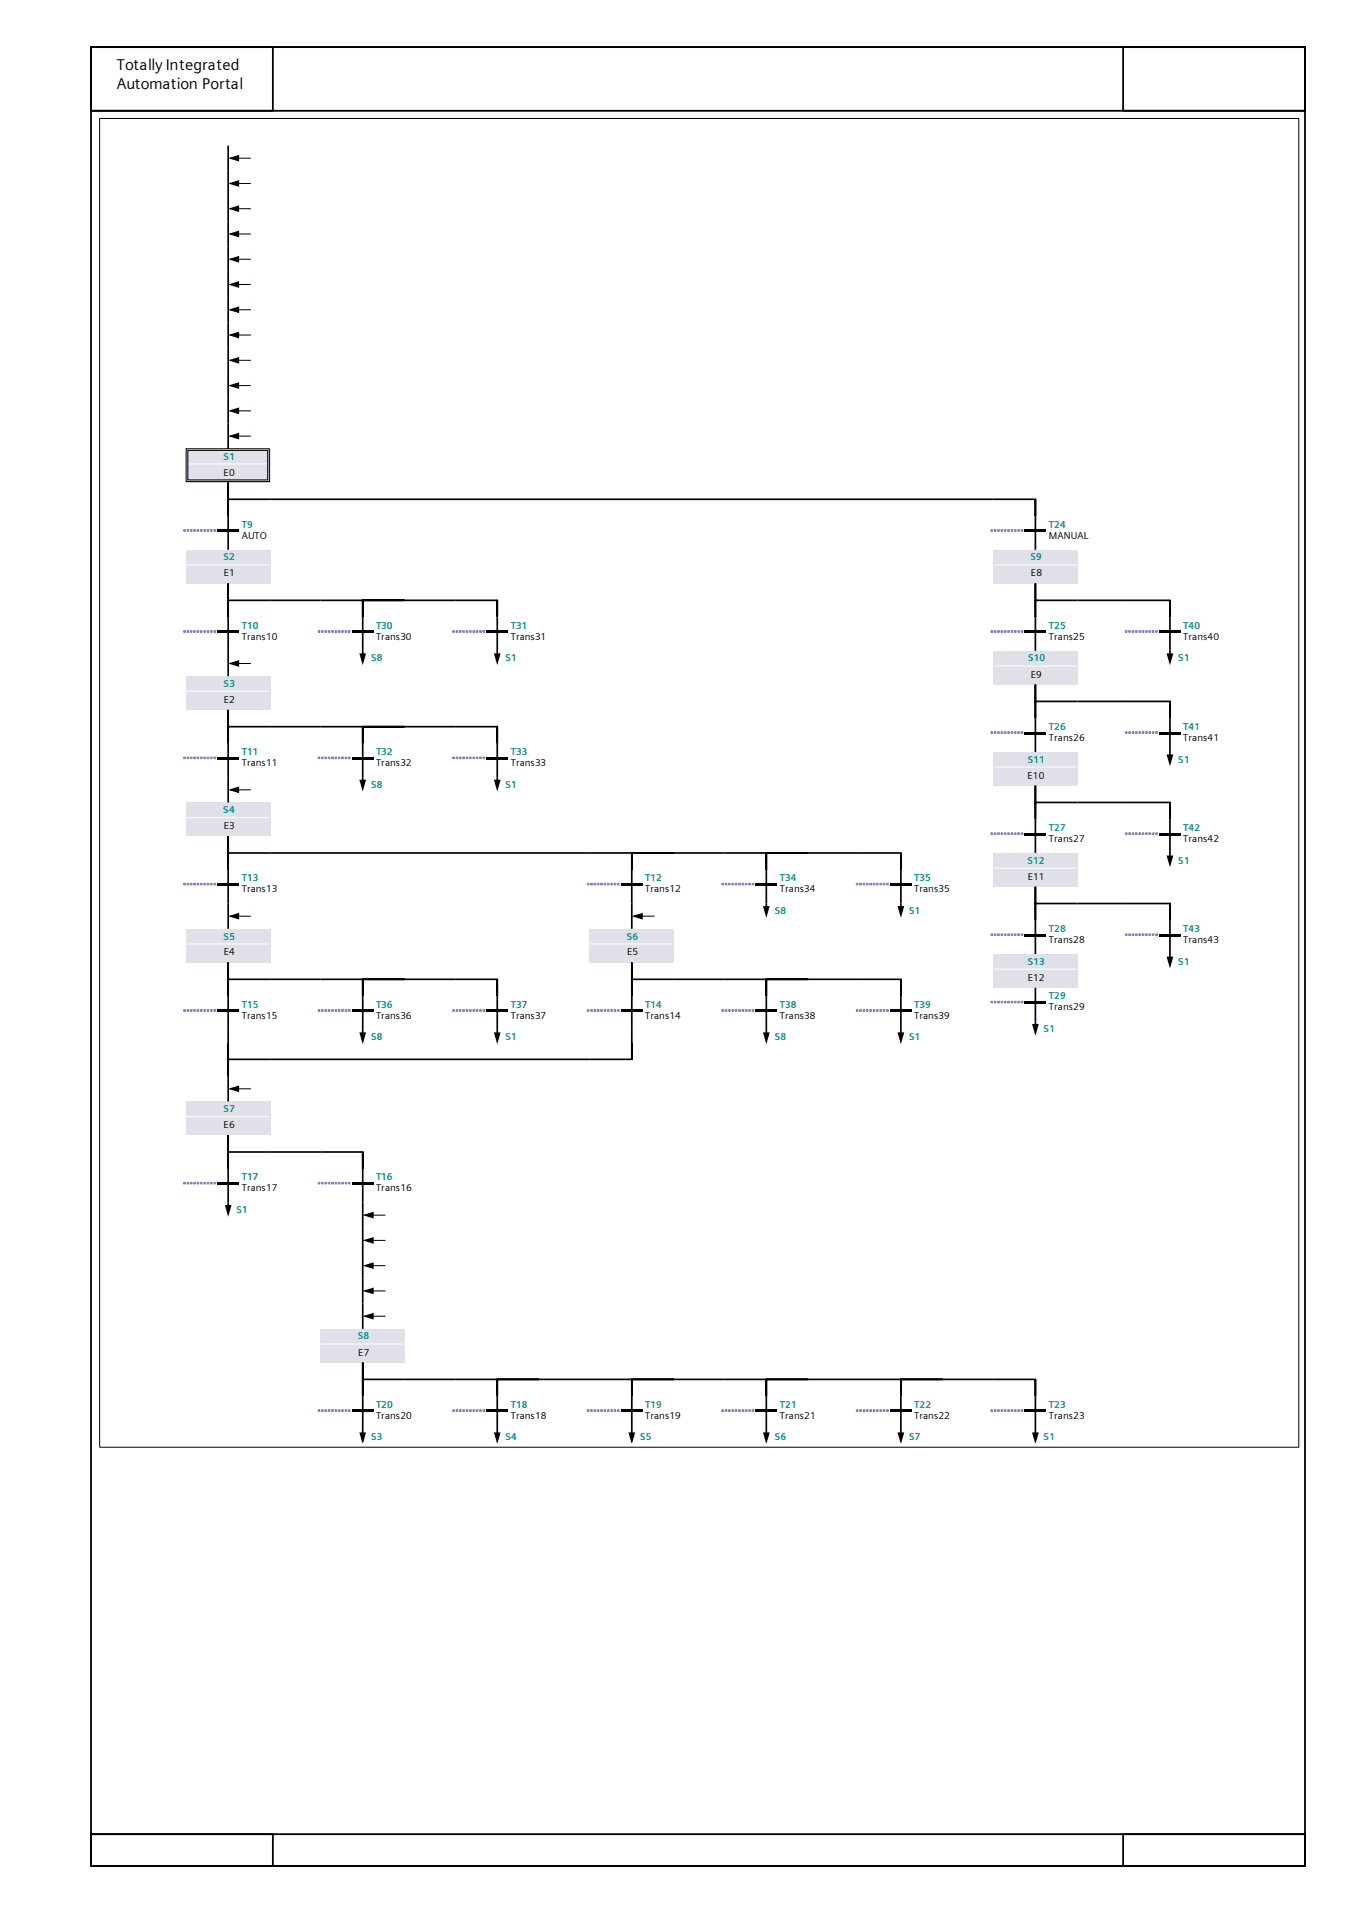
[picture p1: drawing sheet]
<svg xmlns="http://www.w3.org/2000/svg" width="297mm" height="420mm" viewBox="0 0 297 420" stroke-linecap="round" stroke-linejoin="round" font-family="sans-serif">
<path d="M20 10.4h267.3v400.6h-267.3zM20 10.4h267.3v14h-267.3zM20 10.4h40.1v14h-40.1zM247.3 10.4h40v14h-40zM20 403.9h267.3v7.1h-267.3zM20 403.9h40.1v7.1h-40.1zM247.3 403.9h40v7.1h-40z" fill="none" stroke="#000" stroke-width=".4"/>
<path d="M41 98.8h18.5v7.4h-18.5z" fill-rule="evenodd" fill="#dfe0e8"/>
<path d="M41.4 102.2h17.5" fill="none" stroke="#fff" stroke-width=".22"/>
<path d="M41 98.8h18.3v7.3h-18.3zM41.4 99.2h17.5v6.5h-17.5z" fill="none" stroke="#000" stroke-width=".22"/>
<path d="M41 148.9h18.5v7.4h-18.5z" fill-rule="evenodd" fill="#dfe0e8"/>
<path d="M41 152.2h18.3" fill="none" stroke="#fff" stroke-width=".22"/>
<path d="M41 121.1h18.5v7.4h-18.5z" fill-rule="evenodd" fill="#dfe0e8"/>
<path d="M41 124.4h18.3" fill="none" stroke="#fff" stroke-width=".22"/>
<path d="M41 176.7h18.5v7.4h-18.5z" fill-rule="evenodd" fill="#dfe0e8"/>
<path d="M41 180.1h18.3" fill="none" stroke="#fff" stroke-width=".22"/>
<path d="M41 204.6h18.5v7.4h-18.5z" fill-rule="evenodd" fill="#dfe0e8"/>
<path d="M41 207.9h18.3" fill="none" stroke="#fff" stroke-width=".22"/>
<path d="M129.8 204.6h18.6v7.4h-18.6z" fill-rule="evenodd" fill="#dfe0e8"/>
<path d="M129.8 207.9h18.4" fill="none" stroke="#fff" stroke-width=".22"/>
<path d="M41 242.6h18.5v7.4h-18.5z" fill-rule="evenodd" fill="#dfe0e8"/>
<path d="M41 245.9h18.3" fill="none" stroke="#fff" stroke-width=".22"/>
<path d="M70.6 292.7h18.5v7.4h-18.5z" fill-rule="evenodd" fill="#dfe0e8"/>
<path d="M70.6 296h18.3" fill="none" stroke="#fff" stroke-width=".22"/>
<path d="M218.7 121.1h18.5v7.4h-18.5z" fill-rule="evenodd" fill="#dfe0e8"/>
<path d="M218.7 124.4h18.3" fill="none" stroke="#fff" stroke-width=".22"/>
<path d="M218.7 143.3h18.5v7.5h-18.5z" fill-rule="evenodd" fill="#dfe0e8"/>
<path d="M218.7 146.7h18.3" fill="none" stroke="#fff" stroke-width=".22"/>
<path d="M218.7 165.6h18.5v7.4h-18.5z" fill-rule="evenodd" fill="#dfe0e8"/>
<path d="M218.7 168.9h18.3" fill="none" stroke="#fff" stroke-width=".22"/>
<path d="M218.7 187.9h18.5v7.4h-18.5z" fill-rule="evenodd" fill="#dfe0e8"/>
<path d="M218.7 191.2h18.3" fill="none" stroke="#fff" stroke-width=".22"/>
<path d="M218.7 210.1h18.5v7.4h-18.5z" fill-rule="evenodd" fill="#dfe0e8"/>
<path d="M218.7 213.5h18.3" fill="none" stroke="#fff" stroke-width=".22"/>
<path d="M50.2 135.9v7.4" fill="none" stroke="#000" stroke-width=".37"/>
<path d="M47.8 138.9h4.8v.5h-4.8z" fill-rule="evenodd" fill="#000"/>
<path d="M40.4 138.9h.4v.4h-.4zM41.2 138.9h.3v.4h-.3zM41.9 138.9h.4v.4h-.4zM42.6 138.9h.4v.4h-.4zM43.4 138.9h.4v.4h-.4zM44.1 138.9h.4v.4h-.4zM44.9 138.9h.3v.4h-.3zM45.6 138.9h.4v.4h-.4zM46.3 138.9h.4v.4h-.4zM47.1 138.9h.4v.4h-.4z" fill="#8485be"/>
<path d="M40.4 138.9h.4v.4h-.4zM41.2 138.9h.3v.4h-.3zM41.9 138.9h.4v.4h-.4zM42.6 138.9h.4v.4h-.4zM43.4 138.9h.4v.4h-.4zM44.1 138.9h.4v.4h-.4zM44.9 138.9h.3v.4h-.3zM45.6 138.9h.4v.4h-.4zM46.3 138.9h.4v.4h-.4zM47.1 138.9h.4v.4h-.4z" fill="none" stroke="#8485be" stroke-width=".22"/>
<path d="M50.2 191.6v7.4" fill="none" stroke="#000" stroke-width=".37"/>
<path d="M47.8 194.5h4.8v.6h-4.8z" fill-rule="evenodd" fill="#000"/>
<path d="M40.4 194.5h.4v.4h-.4zM41.2 194.5h.3v.4h-.3zM41.9 194.5h.4v.4h-.4zM42.6 194.5h.4v.4h-.4zM43.4 194.5h.4v.4h-.4zM44.1 194.5h.4v.4h-.4zM44.9 194.5h.3v.4h-.3zM45.6 194.5h.4v.4h-.4zM46.3 194.5h.4v.4h-.4zM47.1 194.5h.4v.4h-.4z" fill="#8485be"/>
<path d="M40.4 194.5h.4v.4h-.4zM41.2 194.5h.3v.4h-.3zM41.9 194.5h.4v.4h-.4zM42.6 194.5h.4v.4h-.4zM43.4 194.5h.4v.4h-.4zM44.1 194.5h.4v.4h-.4zM44.9 194.5h.3v.4h-.3zM45.6 194.5h.4v.4h-.4zM46.3 194.5h.4v.4h-.4zM47.1 194.5h.4v.4h-.4z" fill="none" stroke="#8485be" stroke-width=".22"/>
<path d="M50.2 163.7v7.5" fill="none" stroke="#000" stroke-width=".37"/>
<path d="M47.8 166.7h4.8v.6h-4.8z" fill-rule="evenodd" fill="#000"/>
<path d="M40.4 166.7h.4v.4h-.4zM41.2 166.7h.3v.4h-.3zM41.9 166.7h.4v.4h-.4zM42.6 166.7h.4v.4h-.4zM43.4 166.7h.4v.4h-.4zM44.1 166.7h.4v.4h-.4zM44.9 166.7h.3v.4h-.3zM45.6 166.7h.4v.4h-.4zM46.3 166.7h.4v.4h-.4zM47.1 166.7h.4v.4h-.4z" fill="#8485be"/>
<path d="M40.4 166.7h.4v.4h-.4zM41.2 166.7h.3v.4h-.3zM41.9 166.7h.4v.4h-.4zM42.6 166.7h.4v.4h-.4zM43.4 166.7h.4v.4h-.4zM44.1 166.7h.4v.4h-.4zM44.9 166.7h.3v.4h-.3zM45.6 166.7h.4v.4h-.4zM46.3 166.7h.4v.4h-.4zM47.1 166.7h.4v.4h-.4z" fill="none" stroke="#8485be" stroke-width=".22"/>
<path d="M139.1 191.6v7.4" fill="none" stroke="#000" stroke-width=".37"/>
<path d="M136.7 194.5h4.8v.6h-4.8z" fill-rule="evenodd" fill="#000"/>
<path d="M129.3 194.5h.4v.4h-.4zM130 194.5h.4v.4h-.4zM130.8 194.5h.3v.4h-.3zM131.5 194.5h.4v.4h-.4zM132.3 194.5h.3v.4h-.3zM133 194.5h.4v.4h-.4zM133.7 194.5h.4v.4h-.4zM134.5 194.5h.3v.4h-.3zM135.2 194.5h.4v.4h-.4zM136 194.5h.3v.4h-.3z" fill="#8485be"/>
<path d="M129.3 194.5h.4v.4h-.4zM130 194.5h.4v.4h-.4zM130.8 194.5h.3v.4h-.3zM131.5 194.5h.4v.4h-.4zM132.3 194.5h.3v.4h-.3zM133 194.5h.4v.4h-.4zM133.7 194.5h.4v.4h-.4zM134.5 194.5h.3v.4h-.3zM135.2 194.5h.4v.4h-.4zM136 194.5h.3v.4h-.3z" fill="none" stroke="#8485be" stroke-width=".22"/>
<path d="M50.2 113.7v7.4" fill="none" stroke="#000" stroke-width=".37"/>
<path d="M47.8 116.6h4.8v.6h-4.8z" fill-rule="evenodd" fill="#000"/>
<path d="M40.4 116.6h.4v.4h-.4zM41.2 116.6h.3v.4h-.3zM41.9 116.6h.4v.4h-.4zM42.6 116.6h.4v.4h-.4zM43.4 116.6h.4v.4h-.4zM44.1 116.6h.4v.4h-.4zM44.9 116.6h.3v.4h-.3zM45.6 116.6h.4v.4h-.4zM46.3 116.6h.4v.4h-.4zM47.1 116.6h.4v.4h-.4z" fill="#8485be"/>
<path d="M40.4 116.6h.4v.4h-.4zM41.2 116.6h.3v.4h-.3zM41.9 116.6h.4v.4h-.4zM42.6 116.6h.4v.4h-.4zM43.4 116.6h.4v.4h-.4zM44.1 116.6h.4v.4h-.4zM44.9 116.6h.3v.4h-.3zM45.6 116.6h.4v.4h-.4zM46.3 116.6h.4v.4h-.4zM47.1 116.6h.4v.4h-.4z" fill="none" stroke="#8485be" stroke-width=".22"/>
<path d="M139.1 219.4v7.4" fill="none" stroke="#000" stroke-width=".37"/>
<path d="M136.7 222.4h4.8v.5h-4.8z" fill-rule="evenodd" fill="#000"/>
<path d="M129.3 222.4h.4v.3h-.4zM130 222.4h.4v.3h-.4zM130.8 222.4h.3v.3h-.3zM131.5 222.4h.4v.3h-.4zM132.3 222.4h.3v.3h-.3zM133 222.4h.4v.3h-.4zM133.7 222.4h.4v.3h-.4zM134.5 222.4h.4v.3h-.4zM135.2 222.4h.4v.3h-.4zM136 222.4h.3v.3h-.3z" fill="#8485be"/>
<path d="M129.3 222.4h.4v.3h-.4zM130 222.4h.4v.3h-.4zM130.8 222.4h.3v.3h-.3zM131.5 222.4h.4v.3h-.4zM132.3 222.4h.3v.3h-.3zM133 222.4h.4v.3h-.4zM133.7 222.4h.4v.3h-.4zM134.5 222.4h.4v.3h-.4zM135.2 222.4h.4v.3h-.4zM136 222.4h.3v.3h-.3z" fill="none" stroke="#8485be" stroke-width=".22"/>
<path d="M50.2 219.4v7.4" fill="none" stroke="#000" stroke-width=".37"/>
<path d="M47.8 222.4h4.8v.5h-4.8z" fill-rule="evenodd" fill="#000"/>
<path d="M40.4 222.4h.4v.3h-.4zM41.2 222.4h.3v.3h-.3zM41.9 222.4h.4v.3h-.4zM42.7 222.4h.3v.3h-.3zM43.4 222.4h.4v.3h-.4zM44.1 222.4h.4v.3h-.4zM44.9 222.4h.3v.3h-.3zM45.6 222.4h.4v.3h-.4zM46.4 222.4h.3v.3h-.3zM47.1 222.4h.4v.3h-.4z" fill="#8485be"/>
<path d="M40.4 222.4h.4v.3h-.4zM41.2 222.4h.3v.3h-.3zM41.9 222.4h.4v.3h-.4zM42.7 222.4h.3v.3h-.3zM43.4 222.4h.4v.3h-.4zM44.1 222.4h.4v.3h-.4zM44.9 222.4h.3v.3h-.3zM45.6 222.4h.4v.3h-.4zM46.4 222.4h.3v.3h-.3zM47.1 222.4h.4v.3h-.4z" fill="none" stroke="#8485be" stroke-width=".22"/>
<path d="M79.9 257.4v7.4" fill="none" stroke="#000" stroke-width=".37"/>
<path d="M77.5 260.4h4.8v.5h-4.8z" fill-rule="evenodd" fill="#000"/>
<path d="M70.1 260.4h.3v.4h-.3zM70.8 260.4h.4v.4h-.4zM71.5 260.4h.4v.4h-.4zM72.3 260.4h.3v.4h-.3zM73 260.4h.4v.4h-.4zM73.8 260.4h.3v.4h-.3zM74.5 260.4h.4v.4h-.4zM75.2 260.4h.4v.4h-.4zM76 260.4h.3v.4h-.3zM76.7 260.4h.4v.4h-.4z" fill="#8485be"/>
<path d="M70.1 260.4h.3v.4h-.3zM70.8 260.4h.4v.4h-.4zM71.5 260.4h.4v.4h-.4zM72.3 260.4h.3v.4h-.3zM73 260.4h.4v.4h-.4zM73.8 260.4h.3v.4h-.3zM74.5 260.4h.4v.4h-.4zM75.2 260.4h.4v.4h-.4zM76 260.4h.3v.4h-.3zM76.7 260.4h.4v.4h-.4z" fill="none" stroke="#8485be" stroke-width=".22"/>
<path d="M50.2 257.4v7.4" fill="none" stroke="#000" stroke-width=".37"/>
<path d="M47.8 260.4h4.8v.5h-4.8z" fill-rule="evenodd" fill="#000"/>
<path d="M40.4 260.4h.4v.4h-.4zM41.2 260.4h.3v.4h-.3zM41.9 260.4h.4v.4h-.4zM42.7 260.4h.3v.4h-.3zM43.4 260.4h.4v.4h-.4zM44.1 260.4h.4v.4h-.4zM44.9 260.4h.3v.4h-.3zM45.6 260.4h.4v.4h-.4zM46.4 260.4h.3v.4h-.3zM47.1 260.4h.4v.4h-.4z" fill="#8485be"/>
<path d="M40.4 260.4h.4v.4h-.4zM41.2 260.4h.3v.4h-.3zM41.9 260.4h.4v.4h-.4zM42.7 260.4h.3v.4h-.3zM43.4 260.4h.4v.4h-.4zM44.1 260.4h.4v.4h-.4zM44.9 260.4h.3v.4h-.3zM45.6 260.4h.4v.4h-.4zM46.4 260.4h.3v.4h-.3zM47.1 260.4h.4v.4h-.4z" fill="none" stroke="#8485be" stroke-width=".22"/>
<path d="M109.5 307.5v7.4" fill="none" stroke="#000" stroke-width=".37"/>
<path d="M107.1 310.5h4.8v.5h-4.8z" fill-rule="evenodd" fill="#000"/>
<path d="M99.7 310.5h.3v.3h-.3zM100.4 310.5h.4v.3h-.4zM101.2 310.5h.3v.3h-.3zM101.9 310.5h.4v.3h-.4zM102.6 310.5h.4v.3h-.4zM103.4 310.5h.3v.3h-.3zM104.1 310.5h.4v.3h-.4zM104.9 310.5h.3v.3h-.3zM105.6 310.5h.4v.3h-.4zM106.3 310.5h.4v.3h-.4z" fill="#8485be"/>
<path d="M99.7 310.5h.3v.3h-.3zM100.4 310.5h.4v.3h-.4zM101.2 310.5h.3v.3h-.3zM101.9 310.5h.4v.3h-.4zM102.6 310.5h.4v.3h-.4zM103.4 310.5h.3v.3h-.3zM104.1 310.5h.4v.3h-.4zM104.9 310.5h.3v.3h-.3zM105.6 310.5h.4v.3h-.4zM106.3 310.5h.4v.3h-.4z" fill="none" stroke="#8485be" stroke-width=".22"/>
<path d="M139.1 307.5v7.4" fill="none" stroke="#000" stroke-width=".37"/>
<path d="M136.7 310.5h4.8v.5h-4.8z" fill-rule="evenodd" fill="#000"/>
<path d="M129.3 310.5h.4v.3h-.4zM130 310.5h.4v.3h-.4zM130.8 310.5h.3v.3h-.3zM131.5 310.5h.4v.3h-.4zM132.3 310.5h.3v.3h-.3zM133 310.5h.4v.3h-.4zM133.7 310.5h.4v.3h-.4zM134.5 310.5h.4v.3h-.4zM135.2 310.5h.4v.3h-.4zM136 310.5h.3v.3h-.3z" fill="#8485be"/>
<path d="M129.3 310.5h.4v.3h-.4zM130 310.5h.4v.3h-.4zM130.8 310.5h.3v.3h-.3zM131.5 310.5h.4v.3h-.4zM132.3 310.5h.3v.3h-.3zM133 310.5h.4v.3h-.4zM133.7 310.5h.4v.3h-.4zM134.5 310.5h.4v.3h-.4zM135.2 310.5h.4v.3h-.4zM136 310.5h.3v.3h-.3z" fill="none" stroke="#8485be" stroke-width=".22"/>
<path d="M79.9 307.5v7.4" fill="none" stroke="#000" stroke-width=".37"/>
<path d="M77.5 310.5h4.8v.5h-4.8z" fill-rule="evenodd" fill="#000"/>
<path d="M70.1 310.5h.3v.3h-.3zM70.8 310.5h.4v.3h-.4zM71.5 310.5h.4v.3h-.4zM72.3 310.5h.3v.3h-.3zM73 310.5h.4v.3h-.4zM73.8 310.5h.3v.3h-.3zM74.5 310.5h.4v.3h-.4zM75.2 310.5h.4v.3h-.4zM76 310.5h.3v.3h-.3zM76.7 310.5h.4v.3h-.4z" fill="#8485be"/>
<path d="M70.1 310.5h.3v.3h-.3zM70.8 310.5h.4v.3h-.4zM71.5 310.5h.4v.3h-.4zM72.3 310.5h.3v.3h-.3zM73 310.5h.4v.3h-.4zM73.8 310.5h.3v.3h-.3zM74.5 310.5h.4v.3h-.4zM75.2 310.5h.4v.3h-.4zM76 310.5h.3v.3h-.3zM76.7 310.5h.4v.3h-.4z" fill="none" stroke="#8485be" stroke-width=".22"/>
<path d="M168.7 307.5v7.4" fill="none" stroke="#000" stroke-width=".37"/>
<path d="M166.3 310.5h4.8v.5h-4.8z" fill-rule="evenodd" fill="#000"/>
<path d="M158.9 310.5h.4v.3h-.4zM159.7 310.5h.3v.3h-.3zM160.4 310.5h.4v.3h-.4zM161.1 310.5h.4v.3h-.4zM161.9 310.5h.4v.3h-.4zM162.6 310.5h.4v.3h-.4zM163.4 310.5h.3v.3h-.3zM164.1 310.5h.4v.3h-.4zM164.8 310.5h.4v.3h-.4zM165.6 310.5h.4v.3h-.4z" fill="#8485be"/>
<path d="M158.9 310.5h.4v.3h-.4zM159.7 310.5h.3v.3h-.3zM160.4 310.5h.4v.3h-.4zM161.1 310.5h.4v.3h-.4zM161.9 310.5h.4v.3h-.4zM162.6 310.5h.4v.3h-.4zM163.4 310.5h.3v.3h-.3zM164.1 310.5h.4v.3h-.4zM164.8 310.5h.4v.3h-.4zM165.6 310.5h.4v.3h-.4z" fill="none" stroke="#8485be" stroke-width=".22"/>
<path d="M198.3 307.5v7.4" fill="none" stroke="#000" stroke-width=".37"/>
<path d="M195.9 310.5h4.9v.5h-4.9z" fill-rule="evenodd" fill="#000"/>
<path d="M188.5 310.5h.4v.3h-.4zM189.3 310.5h.4v.3h-.4zM190 310.5h.4v.3h-.4zM190.8 310.5h.3v.3h-.3zM191.5 310.5h.4v.3h-.4zM192.2 310.5h.4v.3h-.4zM193 310.5h.4v.3h-.4zM193.7 310.5h.4v.3h-.4zM194.5 310.5h.3v.3h-.3zM195.2 310.5h.4v.3h-.4z" fill="#8485be"/>
<path d="M188.5 310.5h.4v.3h-.4zM189.3 310.5h.4v.3h-.4zM190 310.5h.4v.3h-.4zM190.8 310.5h.3v.3h-.3zM191.5 310.5h.4v.3h-.4zM192.2 310.5h.4v.3h-.4zM193 310.5h.4v.3h-.4zM193.7 310.5h.4v.3h-.4zM194.5 310.5h.3v.3h-.3zM195.2 310.5h.4v.3h-.4z" fill="none" stroke="#8485be" stroke-width=".22"/>
<path d="M228 307.5v7.4" fill="none" stroke="#000" stroke-width=".37"/>
<path d="M225.6 310.5h4.8v.5h-4.8z" fill-rule="evenodd" fill="#000"/>
<path d="M218.2 310.5h.3v.3h-.3zM218.9 310.5h.4v.3h-.4zM219.6 310.5h.4v.3h-.4zM220.4 310.5h.4v.3h-.4zM221.1 310.5h.4v.3h-.4zM221.9 310.5h.3v.3h-.3zM222.6 310.5h.4v.3h-.4zM223.3 310.5h.4v.3h-.4zM224.1 310.5h.4v.3h-.4zM224.8 310.5h.4v.3h-.4z" fill="#8485be"/>
<path d="M218.2 310.5h.3v.3h-.3zM218.9 310.5h.4v.3h-.4zM219.6 310.5h.4v.3h-.4zM220.4 310.5h.4v.3h-.4zM221.1 310.5h.4v.3h-.4zM221.9 310.5h.3v.3h-.3zM222.6 310.5h.4v.3h-.4zM223.3 310.5h.4v.3h-.4zM224.1 310.5h.4v.3h-.4zM224.8 310.5h.4v.3h-.4z" fill="none" stroke="#8485be" stroke-width=".22"/>
<path d="M228 113.7v7.4" fill="none" stroke="#000" stroke-width=".37"/>
<path d="M225.6 116.6h4.8v.6h-4.8z" fill-rule="evenodd" fill="#000"/>
<path d="M218.2 116.6h.3v.4h-.3zM218.9 116.6h.4v.4h-.4zM219.6 116.6h.4v.4h-.4zM220.4 116.6h.4v.4h-.4zM221.1 116.6h.4v.4h-.4zM221.9 116.6h.3v.4h-.3zM222.6 116.6h.4v.4h-.4zM223.3 116.6h.4v.4h-.4zM224.1 116.6h.4v.4h-.4zM224.8 116.6h.4v.4h-.4z" fill="#8485be"/>
<path d="M218.2 116.6h.3v.4h-.3zM218.9 116.6h.4v.4h-.4zM219.6 116.6h.4v.4h-.4zM220.4 116.6h.4v.4h-.4zM221.1 116.6h.4v.4h-.4zM221.9 116.6h.3v.4h-.3zM222.6 116.6h.4v.4h-.4zM223.3 116.6h.4v.4h-.4zM224.1 116.6h.4v.4h-.4zM224.8 116.6h.4v.4h-.4z" fill="none" stroke="#8485be" stroke-width=".22"/>
<path d="M228 135.9v7.4" fill="none" stroke="#000" stroke-width=".37"/>
<path d="M225.6 138.9h4.8v.6h-4.8z" fill-rule="evenodd" fill="#000"/>
<path d="M218.2 138.9h.3v.4h-.3zM218.9 138.9h.4v.4h-.4zM219.6 138.9h.4v.4h-.4zM220.4 138.9h.4v.4h-.4zM221.1 138.9h.4v.4h-.4zM221.9 138.9h.3v.4h-.3zM222.6 138.9h.4v.4h-.4zM223.3 138.9h.4v.4h-.4zM224.1 138.9h.4v.4h-.4zM224.8 138.9h.4v.4h-.4z" fill="#8485be"/>
<path d="M218.2 138.9h.3v.4h-.3zM218.9 138.9h.4v.4h-.4zM219.6 138.9h.4v.4h-.4zM220.4 138.9h.4v.4h-.4zM221.1 138.9h.4v.4h-.4zM221.9 138.9h.3v.4h-.3zM222.6 138.9h.4v.4h-.4zM223.3 138.9h.4v.4h-.4zM224.1 138.9h.4v.4h-.4zM224.8 138.9h.4v.4h-.4z" fill="none" stroke="#8485be" stroke-width=".22"/>
<path d="M228 158.2v7.4" fill="none" stroke="#000" stroke-width=".37"/>
<path d="M225.6 161.2h4.8v.5h-4.8z" fill-rule="evenodd" fill="#000"/>
<path d="M218.2 161.2h.3v.3h-.3zM218.9 161.2h.4v.3h-.4zM219.6 161.2h.4v.3h-.4zM220.4 161.2h.4v.3h-.4zM221.1 161.2h.4v.3h-.4zM221.9 161.2h.3v.3h-.3zM222.6 161.2h.4v.3h-.4zM223.3 161.2h.4v.3h-.4zM224.1 161.2h.4v.3h-.4zM224.8 161.2h.4v.3h-.4z" fill="#8485be"/>
<path d="M218.2 161.2h.3v.3h-.3zM218.9 161.2h.4v.3h-.4zM219.6 161.2h.4v.3h-.4zM220.4 161.2h.4v.3h-.4zM221.1 161.2h.4v.3h-.4zM221.9 161.2h.3v.3h-.3zM222.6 161.2h.4v.3h-.4zM223.3 161.2h.4v.3h-.4zM224.1 161.2h.4v.3h-.4zM224.8 161.2h.4v.3h-.4z" fill="none" stroke="#8485be" stroke-width=".22"/>
<path d="M228 180.4v7.5" fill="none" stroke="#000" stroke-width=".37"/>
<path d="M225.6 183.4h4.8v.6h-4.8z" fill-rule="evenodd" fill="#000"/>
<path d="M218.2 183.4h.3v.4h-.3zM218.9 183.4h.4v.4h-.4zM219.6 183.4h.4v.4h-.4zM220.4 183.4h.4v.4h-.4zM221.1 183.4h.4v.4h-.4zM221.9 183.4h.3v.4h-.3zM222.6 183.4h.4v.4h-.4zM223.3 183.4h.4v.4h-.4zM224.1 183.4h.4v.4h-.4zM224.8 183.4h.4v.4h-.4z" fill="#8485be"/>
<path d="M218.2 183.4h.3v.4h-.3zM218.9 183.4h.4v.4h-.4zM219.6 183.4h.4v.4h-.4zM220.4 183.4h.4v.4h-.4zM221.1 183.4h.4v.4h-.4zM221.9 183.4h.3v.4h-.3zM222.6 183.4h.4v.4h-.4zM223.3 183.4h.4v.4h-.4zM224.1 183.4h.4v.4h-.4zM224.8 183.4h.4v.4h-.4z" fill="none" stroke="#8485be" stroke-width=".22"/>
<path d="M228 202.7v7.4" fill="none" stroke="#000" stroke-width=".37"/>
<path d="M225.6 205.7h4.8v.5h-4.8z" fill-rule="evenodd" fill="#000"/>
<path d="M218.2 205.7h.3v.3h-.3zM218.9 205.7h.4v.3h-.4zM219.6 205.7h.4v.3h-.4zM220.4 205.7h.4v.3h-.4zM221.1 205.7h.4v.3h-.4zM221.9 205.7h.3v.3h-.3zM222.6 205.7h.4v.3h-.4zM223.3 205.7h.4v.3h-.4zM224.1 205.7h.4v.3h-.4zM224.8 205.7h.4v.3h-.4z" fill="#8485be"/>
<path d="M218.2 205.7h.3v.3h-.3zM218.9 205.7h.4v.3h-.4zM219.6 205.7h.4v.3h-.4zM220.4 205.7h.4v.3h-.4zM221.1 205.7h.4v.3h-.4zM221.9 205.7h.3v.3h-.3zM222.6 205.7h.4v.3h-.4zM223.3 205.7h.4v.3h-.4zM224.1 205.7h.4v.3h-.4zM224.8 205.7h.4v.3h-.4z" fill="none" stroke="#8485be" stroke-width=".22"/>
<path d="M228 217.5v7.5" fill="none" stroke="#000" stroke-width=".37"/>
<path d="M225.6 220.5h4.8v.6h-4.8z" fill-rule="evenodd" fill="#000"/>
<path d="M218.2 220.5h.3v.4h-.3zM218.9 220.5h.4v.4h-.4zM219.6 220.5h.4v.4h-.4zM220.4 220.5h.4v.4h-.4zM221.1 220.5h.4v.4h-.4zM221.9 220.5h.3v.4h-.3zM222.6 220.5h.4v.4h-.4zM223.3 220.5h.4v.4h-.4zM224.1 220.5h.4v.4h-.4zM224.8 220.5h.4v.4h-.4z" fill="#8485be"/>
<path d="M218.2 220.5h.3v.4h-.3zM218.9 220.5h.4v.4h-.4zM219.6 220.5h.4v.4h-.4zM220.4 220.5h.4v.4h-.4zM221.1 220.5h.4v.4h-.4zM221.9 220.5h.3v.4h-.3zM222.6 220.5h.4v.4h-.4zM223.3 220.5h.4v.4h-.4zM224.1 220.5h.4v.4h-.4zM224.8 220.5h.4v.4h-.4z" fill="none" stroke="#8485be" stroke-width=".22"/>
<path d="M79.9 135.9v7.4" fill="none" stroke="#000" stroke-width=".37"/>
<path d="M77.5 138.9h4.8v.5h-4.8z" fill-rule="evenodd" fill="#000"/>
<path d="M70 138.9h.4v.4h-.4zM70.8 138.9h.4v.4h-.4zM71.5 138.9h.4v.4h-.4zM72.3 138.9h.3v.4h-.3zM73 138.9h.4v.4h-.4zM73.8 138.9h.3v.4h-.3zM74.5 138.9h.4v.4h-.4zM75.2 138.9h.4v.4h-.4zM76 138.9h.3v.4h-.3zM76.7 138.9h.4v.4h-.4z" fill="#8485be"/>
<path d="M70 138.9h.4v.4h-.4zM70.8 138.9h.4v.4h-.4zM71.5 138.9h.4v.4h-.4zM72.3 138.9h.3v.4h-.3zM73 138.9h.4v.4h-.4zM73.8 138.9h.3v.4h-.3zM74.5 138.9h.4v.4h-.4zM75.2 138.9h.4v.4h-.4zM76 138.9h.3v.4h-.3zM76.7 138.9h.4v.4h-.4z" fill="none" stroke="#8485be" stroke-width=".22"/>
<path d="M109.5 135.9v7.4" fill="none" stroke="#000" stroke-width=".37"/>
<path d="M107.1 138.9h4.8v.5h-4.8z" fill-rule="evenodd" fill="#000"/>
<path d="M99.7 138.9h.3v.4h-.3zM100.4 138.9h.4v.4h-.4zM101.2 138.9h.3v.4h-.3zM101.9 138.9h.4v.4h-.4zM102.6 138.9h.4v.4h-.4zM103.4 138.9h.3v.4h-.3zM104.1 138.9h.4v.4h-.4zM104.9 138.9h.3v.4h-.3zM105.6 138.9h.4v.4h-.4zM106.3 138.9h.4v.4h-.4z" fill="#8485be"/>
<path d="M99.7 138.9h.3v.4h-.3zM100.4 138.9h.4v.4h-.4zM101.2 138.9h.3v.4h-.3zM101.9 138.9h.4v.4h-.4zM102.6 138.9h.4v.4h-.4zM103.4 138.9h.3v.4h-.3zM104.1 138.9h.4v.4h-.4zM104.9 138.9h.3v.4h-.3zM105.6 138.9h.4v.4h-.4zM106.3 138.9h.4v.4h-.4z" fill="none" stroke="#8485be" stroke-width=".22"/>
<path d="M79.9 163.7v7.5" fill="none" stroke="#000" stroke-width=".37"/>
<path d="M77.5 166.7h4.8v.6h-4.8z" fill-rule="evenodd" fill="#000"/>
<path d="M70 166.7h.4v.4h-.4zM70.8 166.7h.4v.4h-.4zM71.5 166.7h.4v.4h-.4zM72.3 166.7h.3v.4h-.3zM73 166.7h.4v.4h-.4zM73.8 166.7h.3v.4h-.3zM74.5 166.7h.4v.4h-.4zM75.2 166.7h.4v.4h-.4zM76 166.7h.3v.4h-.3zM76.7 166.7h.4v.4h-.4z" fill="#8485be"/>
<path d="M70 166.7h.4v.4h-.4zM70.8 166.7h.4v.4h-.4zM71.5 166.7h.4v.4h-.4zM72.3 166.7h.3v.4h-.3zM73 166.7h.4v.4h-.4zM73.8 166.7h.3v.4h-.3zM74.5 166.7h.4v.4h-.4zM75.2 166.7h.4v.4h-.4zM76 166.7h.3v.4h-.3zM76.7 166.7h.4v.4h-.4z" fill="none" stroke="#8485be" stroke-width=".22"/>
<path d="M109.5 163.7v7.5" fill="none" stroke="#000" stroke-width=".37"/>
<path d="M107.1 166.7h4.8v.6h-4.8z" fill-rule="evenodd" fill="#000"/>
<path d="M99.7 166.7h.3v.4h-.3zM100.4 166.7h.4v.4h-.4zM101.2 166.7h.3v.4h-.3zM101.9 166.7h.4v.4h-.4zM102.6 166.7h.4v.4h-.4zM103.4 166.7h.3v.4h-.3zM104.1 166.7h.4v.4h-.4zM104.9 166.7h.3v.4h-.3zM105.6 166.7h.4v.4h-.4zM106.3 166.7h.4v.4h-.4z" fill="#8485be"/>
<path d="M99.7 166.7h.3v.4h-.3zM100.4 166.7h.4v.4h-.4zM101.2 166.7h.3v.4h-.3zM101.9 166.7h.4v.4h-.4zM102.6 166.7h.4v.4h-.4zM103.4 166.7h.3v.4h-.3zM104.1 166.7h.4v.4h-.4zM104.9 166.7h.3v.4h-.3zM105.6 166.7h.4v.4h-.4zM106.3 166.7h.4v.4h-.4z" fill="none" stroke="#8485be" stroke-width=".22"/>
<path d="M168.7 191.6v7.4" fill="none" stroke="#000" stroke-width=".37"/>
<path d="M166.3 194.5h4.8v.6h-4.8z" fill-rule="evenodd" fill="#000"/>
<path d="M158.9 194.5h.4v.4h-.4zM159.7 194.5h.3v.4h-.3zM160.4 194.5h.4v.4h-.4zM161.1 194.5h.4v.4h-.4zM161.9 194.5h.3v.4h-.3zM162.6 194.5h.4v.4h-.4zM163.4 194.5h.3v.4h-.3zM164.1 194.5h.4v.4h-.4zM164.8 194.5h.4v.4h-.4zM165.6 194.5h.3v.4h-.3z" fill="#8485be"/>
<path d="M158.9 194.5h.4v.4h-.4zM159.7 194.5h.3v.4h-.3zM160.4 194.5h.4v.4h-.4zM161.1 194.5h.4v.4h-.4zM161.9 194.5h.3v.4h-.3zM162.6 194.5h.4v.4h-.4zM163.4 194.5h.3v.4h-.3zM164.1 194.5h.4v.4h-.4zM164.8 194.5h.4v.4h-.4zM165.6 194.5h.3v.4h-.3z" fill="none" stroke="#8485be" stroke-width=".22"/>
<path d="M198.3 191.6v7.4" fill="none" stroke="#000" stroke-width=".37"/>
<path d="M195.9 194.5h4.9v.6h-4.9z" fill-rule="evenodd" fill="#000"/>
<path d="M188.5 194.5h.4v.4h-.4zM189.3 194.5h.3v.4h-.3zM190 194.5h.4v.4h-.4zM190.8 194.5h.3v.4h-.3zM191.5 194.5h.4v.4h-.4zM192.2 194.5h.4v.4h-.4zM193 194.5h.3v.4h-.3zM193.7 194.5h.4v.4h-.4zM194.5 194.5h.3v.4h-.3zM195.2 194.5h.4v.4h-.4z" fill="#8485be"/>
<path d="M188.5 194.5h.4v.4h-.4zM189.3 194.5h.3v.4h-.3zM190 194.5h.4v.4h-.4zM190.8 194.5h.3v.4h-.3zM191.5 194.5h.4v.4h-.4zM192.2 194.5h.4v.4h-.4zM193 194.5h.3v.4h-.3zM193.7 194.5h.4v.4h-.4zM194.5 194.5h.3v.4h-.3zM195.2 194.5h.4v.4h-.4z" fill="none" stroke="#8485be" stroke-width=".22"/>
<path d="M79.9 219.4v7.4" fill="none" stroke="#000" stroke-width=".37"/>
<path d="M77.5 222.4h4.8v.5h-4.8z" fill-rule="evenodd" fill="#000"/>
<path d="M70.1 222.4h.3v.3h-.3zM70.8 222.4h.4v.3h-.4zM71.5 222.4h.4v.3h-.4zM72.3 222.4h.3v.3h-.3zM73 222.4h.4v.3h-.4zM73.8 222.4h.3v.3h-.3zM74.5 222.4h.4v.3h-.4zM75.2 222.4h.4v.3h-.4zM76 222.4h.3v.3h-.3zM76.7 222.4h.4v.3h-.4z" fill="#8485be"/>
<path d="M70.1 222.4h.3v.3h-.3zM70.8 222.4h.4v.3h-.4zM71.5 222.4h.4v.3h-.4zM72.3 222.4h.3v.3h-.3zM73 222.4h.4v.3h-.4zM73.8 222.4h.3v.3h-.3zM74.5 222.4h.4v.3h-.4zM75.2 222.4h.4v.3h-.4zM76 222.4h.3v.3h-.3zM76.7 222.4h.4v.3h-.4z" fill="none" stroke="#8485be" stroke-width=".22"/>
<path d="M109.5 219.4v7.4" fill="none" stroke="#000" stroke-width=".37"/>
<path d="M107.1 222.4h4.8v.5h-4.8z" fill-rule="evenodd" fill="#000"/>
<path d="M99.7 222.4h.3v.3h-.3zM100.4 222.4h.4v.3h-.4zM101.2 222.4h.3v.3h-.3zM101.9 222.4h.4v.3h-.4zM102.6 222.4h.4v.3h-.4zM103.4 222.4h.3v.3h-.3zM104.1 222.4h.4v.3h-.4zM104.9 222.4h.3v.3h-.3zM105.6 222.4h.4v.3h-.4zM106.3 222.4h.4v.3h-.4z" fill="#8485be"/>
<path d="M99.7 222.4h.3v.3h-.3zM100.4 222.4h.4v.3h-.4zM101.2 222.4h.3v.3h-.3zM101.9 222.4h.4v.3h-.4zM102.6 222.4h.4v.3h-.4zM103.4 222.4h.3v.3h-.3zM104.1 222.4h.4v.3h-.4zM104.9 222.4h.3v.3h-.3zM105.6 222.4h.4v.3h-.4zM106.3 222.4h.4v.3h-.4z" fill="none" stroke="#8485be" stroke-width=".22"/>
<path d="M168.7 219.4v7.4" fill="none" stroke="#000" stroke-width=".37"/>
<path d="M166.3 222.4h4.8v.5h-4.8z" fill-rule="evenodd" fill="#000"/>
<path d="M158.9 222.4h.4v.3h-.4zM159.7 222.4h.3v.3h-.3zM160.4 222.4h.4v.3h-.4zM161.1 222.4h.4v.3h-.4zM161.9 222.4h.4v.3h-.4zM162.6 222.4h.4v.3h-.4zM163.4 222.4h.3v.3h-.3zM164.1 222.4h.4v.3h-.4zM164.8 222.4h.4v.3h-.4zM165.6 222.4h.4v.3h-.4z" fill="#8485be"/>
<path d="M158.9 222.4h.4v.3h-.4zM159.7 222.4h.3v.3h-.3zM160.4 222.4h.4v.3h-.4zM161.1 222.4h.4v.3h-.4zM161.9 222.4h.4v.3h-.4zM162.6 222.4h.4v.3h-.4zM163.4 222.4h.3v.3h-.3zM164.1 222.4h.4v.3h-.4zM164.8 222.4h.4v.3h-.4zM165.6 222.4h.4v.3h-.4z" fill="none" stroke="#8485be" stroke-width=".22"/>
<path d="M198.3 219.4v7.4" fill="none" stroke="#000" stroke-width=".37"/>
<path d="M195.9 222.4h4.9v.5h-4.9z" fill-rule="evenodd" fill="#000"/>
<path d="M188.5 222.4h.4v.3h-.4zM189.3 222.4h.4v.3h-.4zM190 222.4h.4v.3h-.4zM190.8 222.4h.3v.3h-.3zM191.5 222.4h.4v.3h-.4zM192.2 222.4h.4v.3h-.4zM193 222.4h.4v.3h-.4zM193.7 222.4h.4v.3h-.4zM194.5 222.4h.3v.3h-.3zM195.2 222.4h.4v.3h-.4z" fill="#8485be"/>
<path d="M188.5 222.4h.4v.3h-.4zM189.3 222.4h.4v.3h-.4zM190 222.4h.4v.3h-.4zM190.8 222.4h.3v.3h-.3zM191.5 222.4h.4v.3h-.4zM192.2 222.4h.4v.3h-.4zM193 222.4h.4v.3h-.4zM193.7 222.4h.4v.3h-.4zM194.5 222.4h.3v.3h-.3zM195.2 222.4h.4v.3h-.4z" fill="none" stroke="#8485be" stroke-width=".22"/>
<path d="M257.6 135.9v7.4" fill="none" stroke="#000" stroke-width=".37"/>
<path d="M255.2 138.9h4.8v.6h-4.8z" fill-rule="evenodd" fill="#000"/>
<path d="M247.8 138.9h.4v.4h-.4zM248.5 138.9h.4v.4h-.4zM249.3 138.9h.3v.4h-.3zM250 138.9h.4v.4h-.4zM250.7 138.9h.4v.4h-.4zM251.5 138.9h.4v.4h-.4zM252.2 138.9h.4v.4h-.4zM253 138.9h.3v.4h-.3zM253.7 138.9h.4v.4h-.4zM254.4 138.9h.4v.4h-.4z" fill="#8485be"/>
<path d="M247.8 138.9h.4v.4h-.4zM248.5 138.9h.4v.4h-.4zM249.3 138.9h.3v.4h-.3zM250 138.9h.4v.4h-.4zM250.7 138.9h.4v.4h-.4zM251.5 138.9h.4v.4h-.4zM252.2 138.9h.4v.4h-.4zM253 138.9h.3v.4h-.3zM253.7 138.9h.4v.4h-.4zM254.4 138.9h.4v.4h-.4z" fill="none" stroke="#8485be" stroke-width=".22"/>
<path d="M257.6 158.2v7.4" fill="none" stroke="#000" stroke-width=".37"/>
<path d="M255.2 161.2h4.8v.5h-4.8z" fill-rule="evenodd" fill="#000"/>
<path d="M247.8 161.2h.4v.3h-.4zM248.5 161.2h.4v.3h-.4zM249.3 161.2h.3v.3h-.3zM250 161.2h.4v.3h-.4zM250.7 161.2h.4v.3h-.4zM251.5 161.2h.4v.3h-.4zM252.2 161.2h.4v.3h-.4zM253 161.2h.3v.3h-.3zM253.7 161.2h.4v.3h-.4zM254.4 161.2h.4v.3h-.4z" fill="#8485be"/>
<path d="M247.8 161.2h.4v.3h-.4zM248.5 161.2h.4v.3h-.4zM249.3 161.2h.3v.3h-.3zM250 161.2h.4v.3h-.4zM250.7 161.2h.4v.3h-.4zM251.5 161.2h.4v.3h-.4zM252.2 161.2h.4v.3h-.4zM253 161.2h.3v.3h-.3zM253.7 161.2h.4v.3h-.4zM254.4 161.2h.4v.3h-.4z" fill="none" stroke="#8485be" stroke-width=".22"/>
<path d="M257.6 180.4v7.5" fill="none" stroke="#000" stroke-width=".37"/>
<path d="M255.2 183.4h4.8v.6h-4.8z" fill-rule="evenodd" fill="#000"/>
<path d="M247.8 183.4h.4v.4h-.4zM248.5 183.4h.4v.4h-.4zM249.3 183.4h.3v.4h-.3zM250 183.4h.4v.4h-.4zM250.7 183.4h.4v.4h-.4zM251.5 183.4h.4v.4h-.4zM252.2 183.4h.4v.4h-.4zM253 183.4h.3v.4h-.3zM253.7 183.4h.4v.4h-.4zM254.4 183.4h.4v.4h-.4z" fill="#8485be"/>
<path d="M247.8 183.4h.4v.4h-.4zM248.5 183.4h.4v.4h-.4zM249.3 183.4h.3v.4h-.3zM250 183.4h.4v.4h-.4zM250.7 183.4h.4v.4h-.4zM251.5 183.4h.4v.4h-.4zM252.2 183.4h.4v.4h-.4zM253 183.4h.3v.4h-.3zM253.7 183.4h.4v.4h-.4zM254.4 183.4h.4v.4h-.4z" fill="none" stroke="#8485be" stroke-width=".22"/>
<path d="M257.6 202.7v7.4" fill="none" stroke="#000" stroke-width=".37"/>
<path d="M255.2 205.7h4.8v.5h-4.8z" fill-rule="evenodd" fill="#000"/>
<path d="M247.8 205.7h.4v.3h-.4zM248.5 205.7h.4v.3h-.4zM249.3 205.7h.3v.3h-.3zM250 205.7h.4v.3h-.4zM250.7 205.7h.4v.3h-.4zM251.5 205.7h.4v.3h-.4zM252.2 205.7h.4v.3h-.4zM253 205.7h.3v.3h-.3zM253.7 205.7h.4v.3h-.4zM254.4 205.7h.4v.3h-.4z" fill="#8485be"/>
<path d="M247.8 205.7h.4v.3h-.4zM248.5 205.7h.4v.3h-.4zM249.3 205.7h.3v.3h-.3zM250 205.7h.4v.3h-.4zM250.7 205.7h.4v.3h-.4zM251.5 205.7h.4v.3h-.4zM252.2 205.7h.4v.3h-.4zM253 205.7h.3v.3h-.3zM253.7 205.7h.4v.3h-.4zM254.4 205.7h.4v.3h-.4z" fill="none" stroke="#8485be" stroke-width=".22"/>
<g fill="none" stroke="#000" stroke-width=".37">
<path d="M50.2 32.1v66.7M50.2 110v3.7v-7.5v3.8h177.8v3.7v-3.7M50.2 132.2v3.7v-7.4v3.7h38.9h-9.2v3.7v-3.7M89.1 132.2h20.4v3.7v-3.7M228 132.2v3.7v-7.4v3.7h29.6v3.7v-3.7M50.2 143.3v5.6M79.9 143.3v1M109.5 143.3v1M228 154.5v3.7v-7.4v3.7h29.6v3.7v-3.7M257.6 143.3v1M50.2 160v3.7v-7.4v3.7h38.9h-9.2v3.7v-3.7M50.2 171.2v5.5"/>
<path d="M79.9 171.2v.9M89.1 160h20.4v3.7v-3.7M109.5 171.2v.9M228 176.7v3.7v-7.4v3.7h29.6v3.7v-3.7M257.6 165.6v.9M50.2 187.9v3.7v-7.5v3.8h98.2h-9.3v3.7v-3.7M50.2 199v5.6M139.1 199v5.6M148.4 187.9h29.6h-9.3v3.7v-3.7M168.7 199v.9M178 187.9h20.3v3.7v-3.7M198.3 199v.9"/>
<path d="M228 199v3.7v-7.4v3.7h29.6v3.7v-3.7M257.6 187.9v.9M50.2 215.7v3.7v-7.4v3.7h38.9h-9.2v3.7v-3.7M89.1 215.7h20.4v3.7v-3.7M139.1 215.7v3.7v-7.4v3.7h38.9h-9.3v3.7v-3.7M178 215.7h20.3v3.7v-3.7M257.6 210.1v1M50.2 233.3v3.7v-7.4v3.7h88.9v-3.7v3.7M50.2 226.8v2.8M50.2 237v5.6M79.9 226.8v.9M109.5 226.8v.9"/>
<path d="M139.1 226.8v2.8M168.7 226.8v.9M198.3 226.8v.9M228 225v.9M50.2 253.7v3.7v-7.4v3.7h29.7v3.7v-3.7M50.2 264.8v1M79.9 264.8v27.9M79.9 303.8v3.7v-7.4v3.7h38.8h-9.2v3.7v-3.7M79.9 314.9v.9M109.5 314.9v.9M118.7 303.8h29.7h-9.3v3.7v-3.7M139.1 314.9v.9"/>
<path d="M148.4 303.8h29.6h-9.3v3.7v-3.7M168.7 314.9v.9M178 303.8h29.6h-9.3v3.7v-3.7M198.3 314.9v.9M207.6 303.8h20.4v3.7v-3.7M228 314.9v.9"/>
</g>
<g fill="none" stroke="#000" stroke-width=".22">
<path d="M21.9 26.1h264.1M21.9 26v292.8M50.6 34.8h4.6M286 26v292.8M50.6 40.4h4.6M50.6 46h4.6M50.6 51.5h4.6M50.6 57.1h4.6M50.6 62.7h4.6M50.6 68.2h4.6M50.6 73.8h4.6M50.6 79.4h4.6"/>
<path d="M50.6 84.9h4.6M50.6 90.5h4.6M50.6 96h4.6M50.6 146.1h4.6M50.6 174h4.6M50.6 201.8h4.6M139.5 201.8h4.6M50.6 239.8h4.6M80.2 267.6h4.7M80.2 273.2h4.7M80.2 278.7h4.7M80.2 284.3h4.7"/>
<path d="M80.2 289.9h4.7M21.9 318.7h264.1"/>
</g>
<g fill="#000">
<path d="M50.2 34.8l2.4-.7v1.5zM50.2 40.4l2.4-.7v1.4zM50.2 46l2.4-.8v1.5zM50.2 51.5l2.4-.7v1.5zM50.2 57.1l2.4-.7v1.4zM50.2 62.7l2.4-.8v1.5zM50.2 68.2l2.4-.7v1.5zM50.2 73.8l2.4-.8v1.5zM50.2 79.4l2.4-.8v1.5zM50.2 84.9l2.4-.7v1.5zM50.2 90.5l2.4-.8v1.5zM50.2 96l2.4-.7v1.5z"/>
<path d="M50.2 146.1l2.4-.7v1.5zM79.1 143.9h1.5l-.7 2.6zM108.7 143.9h1.5l-.7 2.6zM256.8 143.9h1.5l-.7 2.6zM50.2 174l2.4-.8v1.5zM79.1 171.7h1.5l-.7 2.6zM108.7 171.7h1.5l-.7 2.6zM256.8 166.2h1.5l-.7 2.6zM168 199.5h1.5l-.8 2.6zM197.6 199.5h1.5l-.8 2.6zM256.8 188.4h1.5l-.7 2.6zM50.2 201.8l2.4-.8v1.5z"/>
<path d="M139.1 201.8l2.4-.8v1.5zM256.8 210.7h1.5l-.7 2.6zM50.2 239.8l2.4-.7v1.4zM79.1 227.4h1.5l-.7 2.6zM108.7 227.4h1.5l-.7 2.6zM168 227.4h1.5l-.8 2.6zM197.6 227.4h1.5l-.8 2.6zM227.2 225.5h1.5l-.7 2.6zM49.5 265.4h1.5l-.8 2.6zM79.9 267.6l2.4-.7v1.5zM79.9 273.2l2.4-.8v1.5zM79.9 278.7l2.4-.7v1.5z"/>
<path d="M79.9 284.3l2.4-.7v1.5zM79.9 289.9l2.4-.8v1.5zM79.1 315.5h1.5l-.7 2.3zM108.7 315.5h1.5l-.7 2.3zM138.4 315.5h1.4l-.7 2.3zM168 315.5h1.5l-.8 2.3zM197.6 315.5h1.5l-.8 2.3zM227.2 315.5h1.5l-.7 2.3z"/>
</g>
<g font-size="3.4">
<text x="25.7" y="15.5">Totally Integrated</text>
<text x="25.7" y="19.7">Automation Portal</text>
</g>
<g font-size="2.2" fill="#008d8d">
<text x="49.2" y="101.2">S1</text>
<text x="53.2" y="116.2">T9</text>
<text x="230.9" y="116.2">T24</text>
<text x="49.2" y="123.4">S2</text>
<text x="226.9" y="123.4">S9</text>
<text x="53.2" y="138.5">T10</text>
<text x="82.8" y="138.5">T30</text>
<text x="112.4" y="138.5">T31</text>
<text x="230.9" y="138.5">T25</text>
<text x="260.5" y="138.5">T40</text>
<text x="81.7" y="145.7">S8</text>
<text x="111.3" y="145.7">S1</text>
<text x="226.4" y="145.7">S10</text>
<text x="259.4" y="145.7">S1</text>
<text x="49.2" y="151.3">S3</text>
<text x="230.9" y="160.7">T26</text>
<text x="260.5" y="160.7">T41</text>
<text x="53.2" y="166.3">T11</text>
<text x="82.8" y="166.3">T32</text>
<text x="112.4" y="166.3">T33</text>
<text x="226.3" y="168">S11</text>
<text x="259.4" y="168">S1</text>
<text x="81.7" y="173.5">S8</text>
<text x="111.3" y="173.5">S1</text>
<text x="49.1" y="179.1">S4</text>
<text x="230.9" y="183">T27</text>
<text x="260.5" y="183">T42</text>
<text x="226.2" y="190.2">S12</text>
<text x="259.4" y="190.2">S1</text>
<text x="53.2" y="194.1">T13</text>
<text x="142" y="194.1">T12</text>
<text x="171.7" y="194.1">T34</text>
<text x="201.3" y="194.1">T35</text>
<text x="170.6" y="201.3">S8</text>
<text x="200.2" y="201.3">S1</text>
<text x="49.2" y="206.9">S5</text>
<text x="138" y="206.9">S6</text>
<text x="230.9" y="205.2">T28</text>
<text x="260.5" y="205.2">T43</text>
<text x="226.3" y="212.5">S13</text>
<text x="259.4" y="212.5">S1</text>
<text x="53.2" y="222">T15</text>
<text x="82.8" y="222">T36</text>
<text x="112.4" y="222">T37</text>
<text x="142" y="222">T14</text>
<text x="171.7" y="222">T38</text>
<text x="201.3" y="222">T39</text>
<text x="230.9" y="220.1">T29</text>
<text x="229.8" y="227.3">S1</text>
<text x="81.7" y="229.1">S8</text>
<text x="111.3" y="229.1">S1</text>
<text x="170.6" y="229.1">S8</text>
<text x="200.2" y="229.1">S1</text>
<text x="49.2" y="244.9">S7</text>
<text x="53.2" y="259.9">T17</text>
<text x="82.8" y="259.9">T16</text>
<text x="52.1" y="267.2">S1</text>
<text x="78.8" y="295">S8</text>
<text x="82.8" y="310">T20</text>
<text x="112.4" y="310">T18</text>
<text x="142" y="310">T19</text>
<text x="171.7" y="310">T21</text>
<text x="201.3" y="310">T22</text>
<text x="230.9" y="310">T23</text>
<text x="81.7" y="317.2">S3</text>
<text x="111.3" y="317.2">S4</text>
<text x="140.9" y="317.2">S5</text>
<text x="170.6" y="317.2">S6</text>
<text x="200.2" y="317.2">S7</text>
<text x="229.8" y="317.2">S1</text>
</g>
<g font-size="2.2">
<text x="49.2" y="104.7">E0</text>
<text x="53.2" y="118.6">AUTO</text>
<text x="230.9" y="118.6">MANUAL</text>
<text x="49.3" y="127">E1</text>
<text x="227" y="127">E8</text>
<text x="53.2" y="140.9">Trans10</text>
<text x="82.8" y="140.9">Trans30</text>
<text x="112.4" y="140.9">Trans31</text>
<text x="230.9" y="140.9">Trans25</text>
<text x="260.5" y="140.9">Trans40</text>
<text x="226.9" y="149.2">E9</text>
<text x="49.3" y="154.8">E2</text>
<text x="230.9" y="163.1">Trans26</text>
<text x="260.5" y="163.1">Trans41</text>
<text x="53.2" y="168.7">Trans11</text>
<text x="82.8" y="168.7">Trans32</text>
<text x="112.4" y="168.7">Trans33</text>
<text x="226.2" y="171.5">E10</text>
<text x="49.3" y="182.6">E3</text>
<text x="230.9" y="185.4">Trans27</text>
<text x="260.5" y="185.4">Trans42</text>
<text x="53.2" y="196.5">Trans13</text>
<text x="142" y="196.5">Trans12</text>
<text x="171.7" y="196.5">Trans34</text>
<text x="201.3" y="196.5">Trans35</text>
<text x="226.3" y="193.8">E11</text>
<text x="230.9" y="207.6">Trans28</text>
<text x="260.5" y="207.6">Trans43</text>
<text x="49.3" y="210.4">E4</text>
<text x="138.1" y="210.4">E5</text>
<text x="226.3" y="216">E12</text>
<text x="53.2" y="224.4">Trans15</text>
<text x="82.8" y="224.4">Trans36</text>
<text x="112.4" y="224.4">Trans37</text>
<text x="142" y="224.4">Trans14</text>
<text x="171.7" y="224.4">Trans38</text>
<text x="201.3" y="224.4">Trans39</text>
<text x="230.9" y="222.5">Trans29</text>
<text x="49.2" y="248.5">E6</text>
<text x="53.2" y="262.3">Trans17</text>
<text x="82.8" y="262.3">Trans16</text>
<text x="78.9" y="298.5">E7</text>
<text x="82.8" y="312.5">Trans20</text>
<text x="112.4" y="312.5">Trans18</text>
<text x="142" y="312.5">Trans19</text>
<text x="171.7" y="312.5">Trans21</text>
<text x="201.3" y="312.5">Trans22</text>
<text x="230.9" y="312.5">Trans23</text>
</g>
</svg>
